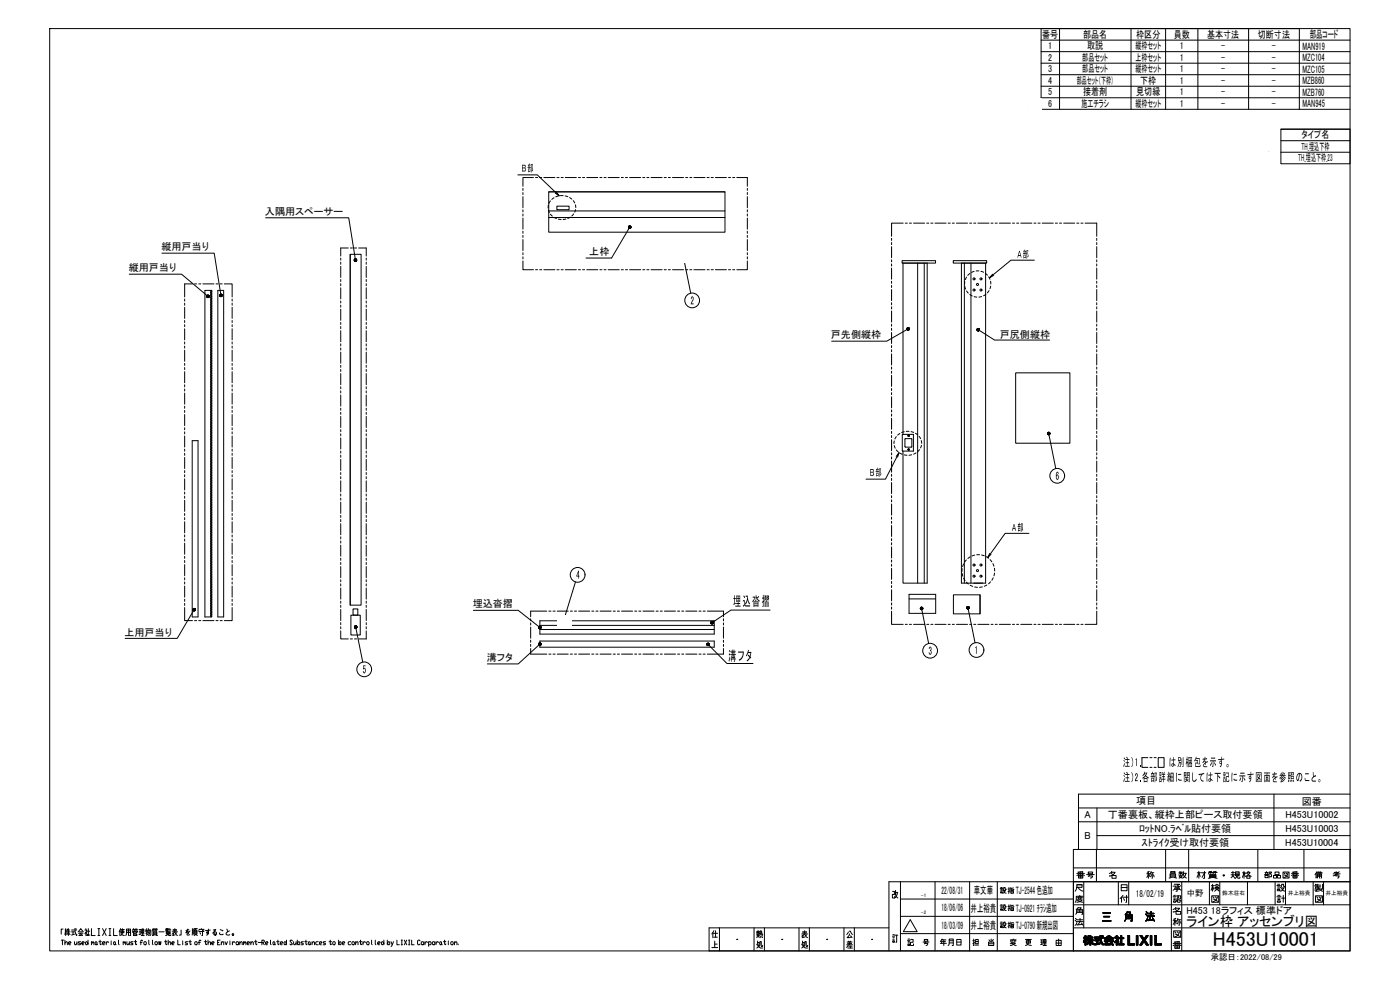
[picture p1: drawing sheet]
<svg xmlns="http://www.w3.org/2000/svg" width="841mm" height="594mm" viewBox="0 0 841 594" stroke-linecap="round" stroke-linejoin="round" font-family="sans-serif">
<!-- layer: TOS_WA -->
<g fill="none" stroke="#000" stroke-width=".6">
<path d="M30 17h781v554h-781zM625 17h156v49h-156zM636 17v49M679 17v49M700 17v49M720 17v49M750 17v49M625 24h186M625 31h186M625 38h186M625 45h186M625 52h186"/>
<path d="M625 59h186M769 78h42v20h-42zM769 78h42M781 66h30M769 85h42M769 91h42M765 477v33M811 477h-163v33M648 494h163M648 485h163M659 485v25M659 510v20"/>
<path d="M659 502h152M700 510v20M714 510v20M756 510v20M783 510v20M811 510h-166v61v-41h166h-277v41M811 510h.1M811 510v61h-385v-14h108M536 535h1v2h-1v2h1v-1M538 536v2l1 1M538 536h1M538 535l-1 2"/>
<path d="M539 536v2l-2 1M541 530v41M547 532l4 7h-8zM562 530v41M582 530v41M599 530v41M601 534h1M601 536h1h-1zM601 533h1M601 535h1M603 535h1l-2 2M603 535l1 2"/>
<path d="M604 534v-1h-1l-1 2M606 534h1M606 533v4M607 535l-1 1M607 535h2v2h-2zM607 533v1h2M607 536h2M609 533l-2 1M645 521h166M647 526l2-1 2 1M647 525h4M647 533h3v-2h-3v2l-1 2"/>
<path d="M647 539h3M647 531h3M648 526h2v1h-2zM648 524h1M648 527h2M648 539h1v1h-1zM648 533v1l3 1M649 538h.1M649 524v3M650 524h-2M650 524h.1M651 538h-4v3l-1 1"/>
<path d="M651 530v27M653 525h4M654 524h2v1h-2zM654 526h2v1h-1M655 525l-1 1M666 526h1M668 524h2l-2 2h-1M668 525h.1M668 523l-2 2M668 526h2v2h-2zM672 530v14M674 531h3v4h-3z"/>
<path d="M674 533h3M674 539l-1 1M674 539h4M675 538l-1 1v3M675 540l1 1M677 538v4h-1M678 530v14M689 525h2M690 524v4M690 523l-1 1M691 526l-1-1-1 2M691 524h2"/>
<path d="M692 523l-1 2M692 525l-1 2M692 524v4M693 525v2M703 525h3v2h-3zM703 526h3M703 524h3h-3zM704 527h-2M704 530v41M705 532h1l-1 3M705 539h1M705 538h1"/>
<path d="M705 531h4l-2 1v3h-1M706 527h1M706 534h3M706 534h2M706 533h2M707 538h2v2h-1M707 539h1M708 538v1l-1 1M708 532v2l2 1M708 525l1-1 1 1M708 526h2M708 524h2"/>
<path d="M708 524h1M709 532l-1 1M709 526l-1 1h2M709 524v1M710 530v41M710 526l-1 1h-1M710 524h.1M711 525v1l2 1M711 525h2M711 524l-1 2M712 525v1l-2 1M719 524h2"/>
<path d="M720 523v5M721 526l-1-2-1 3M722 524h2M724 523v5h-1M724 524l-2 3M726 524h3M727 530v14M727 525h3v2h-3zM727 526h3M727 527h3M727 527l-1 1M727 524v1"/>
<path d="M728 532h1M728 538h4v4h-4zM728 523l-2 1v1M728 531v4M729 539h.1M729 524h2M729 534l-1-2v3M730 532l1-1 1 1M730 527l1 1M730 533h2v1h-2zM730 539h1M730 524v1"/>
<path d="M730 532h2M731 523l-2 1v1M731 532v2l-1 1M731 534l1 1M731 539a4 4 0 0 1-2 3M733 530v14M740 525h2M740 524h2M741 526l1 1M741 523v3l-1 1M742 524h2v2h-2zM742 525h2"/>
<path d="M742 524h2M743 526v1l-1 1M744 526v2h1v-1M746 524h2M747 523v5M748 526l-1-2-1 3M749 526h2v2h-2zM749 530v14M749 525l3 1M749 524h2l-3 2M750 523l-2 2M760 525h2"/>
<path d="M760 526h2v1h-2zM760 524h2M760 524l1 1M761 524h.1M761 524v1M763 526h1v-1h-1l1-1h-2v3M765 526h2v1h-2zM766 524h2v1h-2zM766 530v14M767 532h2M767 539h2M767 534h2v1h-2z"/>
<path d="M767 526h2v1h-2zM767 533h2M767 531h2M768 539h1M768 538h1M770 533h1l-2 2M770 539h2M770 534l1 1h1M771 524h3v3h-3zM771 538v4M771 524l1 1M772 526l2 1"/>
<path d="M772 532l-1 1v-2h-1l-1 2M772 530v14M773 524v1M774 524l-1 2-2 1M776 526l2-1 2 1M776 525h4M777 526h2v1h-2zM777 527h2M777 524h.1M778 524v3M779 524h-3M779 524h.1"/>
<path d="M789 530v14M790 532h3M790 534h5M790 538h4v4h-4zM790 534v-1h2v1M790 532h.1M790 531v1h2M791 525h-1M791 539h1M791 535h.1M791 524v1v2M791 524h3"/>
<path d="M791 531v3M791 527v-2h3v2M791 526h3M792 534l-2 1M792 524v1M792 539h1M792 534h.1M793 534l2 1M793 535h-3M793 525v2M793 532v1M793 524v1"/>
<path d="M794 539a4 4 0 0 1-3 3M794 534l-1 1M794 525h-3v2M794 531v3M795 530v14M801 525h4M801 524h3M802 525v1h2v1M803 524v1M804 525l-2 1M804 524l-3 2M38 558h-1v3"/>
<path d="M39 559h1M39 558v4M40 560h2M40 559h2M41 558l-1 1M41 558v4M43 560h2M43 559h3M44 560v1M45 558l1 4v-1M45 558h1M47 560l2-2 1 2"/>
<path d="M48 560h1M51 559h1l-1 2M52 558v1M52 559h2M53 558v4h-1h2M55 558v4h2M59 558h1M59 558v4M62 558l2 4M64 558l-2 4M65 558h2M66 558v4"/>
<path d="M68 558v4h2M72 559v1M72 558v4M72 558h3M73 559h1v1h-1zM74 558v2l-2 2M76 559h2M77 558v4M80 558h1M80 560h2v1h-2zM80 558v1M80 558l1 1"/>
<path d="M81 559h.1M82 558h1M82 558l-1 1M82 558v1M84 560h1M84 558h1M84 558v3M85 558h1v2h-1zM85 559h1M86 558v4M88 558v1h1M88 559v1"/>
<path d="M88 558v4M89 559h2v2l-1 1M89 558v2M89 559v2M90 559l-1 3M92 558h1M92 560h2v2h-2zM92 558v1M93 558h-1v1M93 558h2M94 558v1M94 558h-1v1"/>
<path d="M95 560h4M100 558h1v1h-1M100 560h2v1h-2zM100 558h.1M100 559h.1M101 558h-1v1h1M101 558v1M101 559h2M102 558h1M103 560h4M104 558h2M104 559h2"/>
<path d="M105 560l2 2M105 558v2l-1 1M109 559v3h-1M113 558l-1 2 1-1v2M113 558l-1 1M114 559l-2 2 1 1 1-1M116 558l-1 4M116 558v3M117 558v4M117 558h2M117 559h1v2h-1zM117 559h1"/>
<path d="M118 558l-1 1M119 559l1-1h3l-1 1M119 560h4M121 558h.1M122 559v3h-1M125 558v2h-1h1v1l-1 1M126 559h-3M128 559l2-1-2 3 2-1v2l-1-1v1M132 558l2 1M136 558l1 2M138 559l-2 1v1v1l2-1M429 559l-1 1v3"/>
<path d="M430 559v4M432 557v14M453 557v14M455 559h1M455 560v1M455 559v1h1M456 560v1v-1M456 560h2v2v-1M457 559l-1 3M459 557v14M480 557v14M482 560h3"/>
<path d="M483 559v2l-1 1M486 557v14M507 557v14M510 560l-1 1M510 559h1l1 2M513 557v14M541 550h104M541 540h104M547 542l4 7h-8zM547 552l4 8h-8zM601 544h1M601 555h1"/>
<path d="M601 546h1v1h-1zM601 556h1v1h-1zM601 545h1M601 556h1M601 554h1M603 545h1l-2 2M603 556h1l-2 1M603 546l1 1M603 556l1 1M604 544v1v-1h-1l-1 1M604 555v-1h-1l-1 2M606 544h1"/>
<path d="M606 555h1M606 544v3M606 554v3M607 545l-1 1M607 556h-1M607 545h2v2h-2zM607 556h2v1h-2zM607 544v1h2M607 554v1h2M607 546h2M607 556h2M609 544h-2"/>
<path d="M609 554l-2 1M645 557h166M645 544h166M646 553l1 1h4M646 552l1 1M646 549l1-1v-2h3v3M647 547h3M647 548h3M647 554l-1 2M647 541h3l-3 1M647 553h3M647 541l4 1"/>
<path d="M648 545h1v1v2M648 545l-1 1M649 552v2l-2 2M650 554l1 2M650 555l-3 1M662 553h5M663 548h4M663 549h4M663 551h4M663 550h4M676 553v-1v-2h4v3h-1M676 549h4v4h-1h1v-3h-4v2v1v-1z"/>
<path d="M676 549h4v4h-1h1v-4h-4v3v1v-1zM676 551h4M676 552h4M676 550h4M677 548h2l-1 1 1-1h-2h2l-1 2 1-2h-2M677 548l-1 2M677 548h2l-1 1v3M677 547l-1 2M677 548l-1 1zM688 549l1 1M689 548v1M689 547v2"/>
<path d="M689 550l-1-1 1 1M689 551l-1 2M689 550h4M690 549h3M691 547v3l-1 3 1-3v-2v2l-1 3 1-3v-2v2l-1 3M692 551l1 2M693 552l-4 1M705 553h2M705 541h1v1h-1zM705 559h4v4h-4zM705 540h1M706 560v1"/>
<path d="M706 552v4M706 546h3l-2 1-2 1M706 546l1 1M706 552h-1M706 545l-1 1M706 548h3v1h-3zM707 555l-1-2-1 2M707 541l-1 1M707 560l1 1M707 540v2h2v-1M707 553h2M708 552l-1 2"/>
<path d="M708 554l-1 1M708 540v1M708 553v3M709 560a4 4 0 0 1-3 3M709 541h1M709 554l1 1M729 540l2 1M767 541h2v1h-2zM768 540h1M791 540l3 1M37 565h1M38 565v3"/>
<path d="M39 567l1-1v2M39 565v3M40 561l-1-2v2M40 561l1-1 1 1M41 567h1v-1h-1v1l1 1M45 566v2l1-1M45 561l-2 1M46 566v2M47 561h3M48 566h-1l1 1-1 1M49 561l-2 1h2M49 561l1 1"/>
<path d="M49 567h1v-1h-1v1l1 1M52 566l1 1-1 1-1-1zM52 561v-1v2M53 565v3M55 566l1 1M55 566v2M56 566v2M58 566v2l-1-1zM58 567l1 1M59 562h1M59 566h2M60 565v2v1l1-1"/>
<path d="M62 567h1v-1h-1v1l1 1M64 566v2M65 566l-1 1M65 562h2M67 565v1M67 566v2M69 566v2l-1-1zM69 567l1 1M71 565l1 3M73 561l2 1M74 566l1 1M74 566v2"/>
<path d="M75 566v2M76 562v-4h2v4M76 560h2M76 566l1 2 1-1M78 566v2M80 560v-1h3l-1 1M80 566h-2l2 1-2 1M80 561h2v1h-2zM80 561h.1M81 566h1M81 565v2l1 1v-1M84 566h1"/>
<path d="M85 561h-1M85 562h2M85 561h2M86 565h-1v3M87 566h1v2l-2-1zM89 560l-1 1M89 565l1 3M92 565v3M92 561h2M92 560h2M92 562h.1M93 566h2l-1 2-1-1z"/>
<path d="M94 562h1M95 566l1 2v-2v2l1-2M99 566h1M100 565v2v1v-1M100 561h2M100 560h2M101 561l-2 1M101 567l1-1 1 2M101 565v3M101 561v1h2M103 567h1v-1h-1v1l1 1M103 561h1v1"/>
<path d="M105 562h-1M106 560l-1 1M107 565v3h1M110 565v1M110 566v2M113 566h-2l2 1-2 1M113 566h2M114 565v2l1 1v-1M117 560h1M117 566h1v2l-1-1zM117 561v1M118 561l1 1"/>
<path d="M119 566h1M120 560l1 1M121 565h-1v3M123 566h1M123 565v2l1 1v-1M125 567l1-1v2M125 565v3M127 567h1v-1h-1v1l1 1M131 566h.1M132 560v1h1h1M132 565h-1v3h1M133 567l1-1v2"/>
<path d="M133 566v2M135 566l1 2 1-2M138 565v1M138 566v2M140 566v2M141 566h-1v1M142 566h1v2l-1-1zM144 567l1-1 1 2M144 566v2M146 566h1v1M146 566v2M147 566h1v2"/>
<path d="M148 567h2v-1h-2l1 2h1M151 567l1-1v2M151 566v2M153 566h1M154 565v2v1v-1M155 566h2M157 566h2l-1-1h-1v3M158 566l1 2M160 567h1v-1h-1v2h1M162 565l1 3M164 566h1v2l-1-1zM165 567v1"/>
<path d="M166 566h2M167 565v2v1l1-1M168 567h2v-1h-2v1l2 1M171 566l1 1-1 1v-1zM172 565v3M176 565h-1h-1l2 2-1 1-1-1M176 566l1 2 1-1M178 566v2M179 565v3M179 566h1v2l-1-1zM182 566h-1l1 1-1 1M183 566h2"/>
<path d="M184 565v2v1l1-1M186 566v2l-1-1zM186 567l1 1M187 567l2-1v2M187 566v2M191 566h-1v2h1M192 567h1v-1h-1v1l1 1M196 566h-2l2 1-2 1M198 566h1M198 565v2l1 1v-1M200 566h1v2l-1-1zM203 565v3"/>
<path d="M204 566h1v2l-2-1zM206 567h1v-1h-1v1l1 1M211 566h-2l1 2h1M212 566h1v2l-2-1zM214 567l1-1v2M214 566v2M216 566h1M217 565v2v1v-1M218 566v2M220 566h-1l-1 1M221 566h1l-1 2-1-1zM223 565l1 3"/>
<path d="M225 565l1 3M227 567h1v-1h-1v1l1 1M229 566l2 1-1 1-1-1zM231 565v3M233 565v3M233 566h1v2l-1-1zM235 566l1 2M236 566l-1 2M238 565v3h2M241 565h1M241 568h1M241 565v3"/>
<path d="M243 565l1 3M244 565l-1 3M245 565h1M245 568h1M246 565v3M247 565v3h2M252 565h-1v2v1l1-1M253 566h2l-1 2-1-1zM255 566v2M257 566h-1l-1 1M257 566h1h1v2h-2M257 566v2"/>
<path d="M260 566h1v2l-1-1zM262 566v2M263 566l-1 1M265 566v2l-1-1zM265 567l1 1M266 566h2M267 565v2v1l1-1M269 565v1M269 566v2M271 566h1v2l-1-1zM273 567l1-1v2M273 566v2"/>
<path d="M275 567v1M428 569h3M428 560v1M429 561h2M429 563h2M429 567h2M429 565v4M443 564h.1M455 561h1M455 567l1 2h2M455 566h1l-1 3M455 565v3"/>
<path d="M455 562v1M455 561v1M456 562v1M456 562h-1M457 560v1M457 562v1M458 562v1M458 568h-1v-2l-1 3M470 564h.1M482 562v1M482 561h3M482 567l1 2h2"/>
<path d="M482 566h1l-1 3M482 565v3M483 561l2 2M484 563h-2M485 562h-1M485 568h-1v-2l-1 3M497 564h.1M509 568h3M509 566h3M509 567h3M509 569h3M510 568l-1 1"/>
<path d="M510 565v1M510 568h2M510 561l-1 2h2M510 566v2M511 568v1M511 562l1 1M511 565v1M524 564h.1M536 562h1M536 565h1v1h-1zM536 564h1M536 563h1"/>
<path d="M536 561h1M537 562h2M539 562v4h-1M541 561h104M545 565h2M545 567h1v1h-1zM545 566h1M545 564h1M547 564h2v2h-2v2h2v-1M554 566h4M555 564h2v1h-2zM555 567h2l-1 1"/>
<path d="M556 566v1M565 567h4M566 565l-1 1M566 564v1h2M567 565v3M568 566h-2v1M570 568v-1v-3h3v4h-1M570 566h3M570 565h3M575 564h2v4h-2zM575 566h2M584 565h1"/>
<path d="M585 564v4M585 566l-1 1M586 568h2M586 564h2v3h-2zM586 566h2M594 566h3v2h-3zM594 567h3M594 565h1M595 564v2M597 564l-1 1M607 565h3M607 565h.1"/>
<path d="M608 567l2 1M608 566h2l-3 2M608 565l-1 1M608 566l-1 1M609 564v1M609 565v1M610 565h.1M616 564h4M617 565h2v1h-2zM617 566h2M617 567l3 1M618 564v2l-2 2"/>
<path d="M625 565h1M625 566h1M626 565v2M626 567h-1M627 568h2M627 567h2M627 564h1v2h-1zM627 565h1M628 564v4M634 565h3v3h-3zM634 566h3M636 564v4"/>
<path d="M651 563v1M651 565v1M651 564v2M652 563v2M652 562v1h1v1h-1l1 1v1l-1-1v3v-3l-1 1 1-2h-1v-1h1zM652 562v6M653 563v1M653 564v1M653 563v2M653 566v1M654 562v1l1-1v1h2v1h-2h2v1h-1l1 3-2-2v2v-2l-2 2 1-3h-1v-1h2h-2zM654 562v2"/>
<path d="M654 564v1M654 566v1M654 564v3M654 562v1M654 563v1M654 564v2M655 563v1M655 564v2M655 562v6M656 563v1M656 564v2M656 564v3"/>
<path d="M656 564v1M656 566v1M657 563v1M657 564v1M657 566v1M657 567v1M657 563h4v-1v1h2v1h-2l2 4-2-2v-2h-4zM658 563v1M658 567v1M658 564h3v1h-2v2l2-1v1l-4 1v-1h2v-2h-1zM658 564v1M659 563v1"/>
<path d="M659 564v1M659 567v1M659 564v3M660 563v1M660 564v1M660 567h.1M660 566v1M661 563v1M661 564v1M661 566v1M661 562v3M661 562v4"/>
<path d="M661 562v5M662 563v1M662 565v2M662 562h1v1h-1zM662 562v1M662 566v1M662 566v2M663 562v1M663 563v1M663 567v1M663 563l4-1 2 1v1h-5h-1zM663 565h6v1h-4v1h2v-1h1l1 2-1-1-4 1 1-2h-2z"/>
<path d="M663 565v1M664 565v1M664 563v1M664 567v1M664 566v2M665 565v3M665 564a1.7 1.7 0 0 1 1-1 1.7 1.7 0 0 1 2 1zM665 563v1M665 565v2M665 567v1M665 564h.1M665 565v1"/>
<path d="M665 562v1M666 562v1M666 564h.1M666 565v1M666 567v1M667 562v1M667 564h.1M667 565v1M667 567v1M667 563h.1M667 566h.1M667 567h.1"/>
<path d="M667 563v1M667 566v1M668 563v1M668 565v1M668 566v1M668 566v2M668 567v1M669 563v1M669 565v1M669 567v1M670 566h.1M670 563v1"/>
<path d="M670 565v1M671 562l1 1-1 2 1 1h-1v2v-2h-1l1-2h-1zM671 562v2M671 565v3M671 564v4M671 562v6M671 563v3M672 565v1M672 563v2M672 563v1M672 567v1M673 563v1"/>
<path d="M673 567v1M673 562h1v1h1v1h-1v3h1v1h-3v-1h1v-3h-1v-1h1zM673 562v6M674 562v6M674 563v1M674 567v1M675 563v1M675 567v1M678 562h1v5h2v1h-3zM678 562v6M679 562v6M679 567v1"/>
<path d="M680 567v1M681 567v1M683 562h1v6h-1zM683 562v6M684 562v6M685 562h1l1 2 2-2h1l-2 3 2 3h-1l-2-2-1 2h-1l2-3zM685 562h.1M685 567v1M685 562v1M685 566v2M686 562v1M686 566v2"/>
<path d="M686 562v2M686 566v1M686 565v2M686 563v1M687 563v4M687 563v3M687 564v2M688 563v3M688 563v4M688 565v2M688 563v1M688 562v2"/>
<path d="M689 566v2M689 562v2M689 562v1M689 567v1M690 562h.1M690 567v1M691 562h1v6h-1zM691 562v6M692 562v6M694 562h1v5h3v1h-4zM694 562v6M695 562v6"/>
<path d="M695 567v1M696 567v1M697 567v1M698 567v1M705 568l2-1 3 1M705 567h5M706 568h3v2h-3zM706 566v1M706 569h3M706 561l3 1M707 566v4M709 566h-4"/>
<path d="M709 566l-1 1"/>
<circle cx="735" cy="526" r=".4"/>
<circle cx="140" cy="561" r=".5"/>
</g>
<!-- layer: TOS_S1 -->
<g fill="none" stroke="#000" stroke-width=".6">
<path d="M330 115h106v24h-106zM330 115h106M330 127h106M330 131h106M335 124h7v2h-7zM210 153h7v211h-7zM210 153v211M542 157h20v1h-20zM551 158v192M555 158v192M573 157h20v1h-20zM578 158h14v192h-14z"/>
<path d="M579 158v192M583 158v192M123 174h4v197h-4zM127 174v197M131 174h3v197h-3zM610 224h33v42h-33zM115 265h4v106h-4zM542 261h7v10h-7M542 261v10M542 261v-103h15v192h-15v-79M544 264h4v5l-4-1zM545 270h.1"/>
<path d="M545 270h1M546 262h.1M546 270h.1M546 357h16v11h-16zM546 360h16M573 357h16v12h-16zM589 357v12M324 373h105v8h-105zM324 378h105M324 376h105M324 385h105v4h-105z"/>
<circle cx="585" cy="168" r=".6"/>
<circle cx="585" cy="174" r=".6"/>
<circle cx="587" cy="171" r=".6"/>
<circle cx="589" cy="174" r=".6"/>
<circle cx="589" cy="168" r=".6"/>
<circle cx="546" cy="270" r=".5"/>
<circle cx="546" cy="262" r=".5"/>
<circle cx="585" cy="339" r=".6"/>
<circle cx="589" cy="339" r=".6"/>
<circle cx="585" cy="346" r=".6"/>
<circle cx="587" cy="343" r=".6"/>
<circle cx="589" cy="346" r=".6"/>
</g>
<!-- layer: TOS_K5 -->
<g fill="none" stroke="#000" stroke-width=".6">
<path d="M127 177v1v1M127 179h.1M127 174v2M127 177h.1M127 180h.1M127 180v1v1M127 183v1v1M127 186v1v1M127 194v2M127 197v1M127 200v1M127 198v1"/>
<path d="M127 191h.1M127 188h.1M127 185h.1M127 182h.1M127 183h.1M127 186h.1M127 189v1v1M127 192v1M127 193v1M127 196v1M127 199v1M127 203v1"/>
<path d="M127 206v1M127 213v2M127 216v1M127 219v1M127 218h.1M127 210v1M127 207v1M127 204v1M127 201v1M127 202v1M127 205v1M127 208v1v1"/>
<path d="M127 211v1M127 212v1M127 215v1M127 218v1M127 222v1M127 225v1M127 228v1M127 236v1M127 239v1M127 237v1M127 233h.1M127 230h.1"/>
<path d="M127 227h.1M127 224h.1M127 221h.1M127 221v1M127 224v1M127 227v1M127 230v1v1M127 232h.1M127 233v1v1M127 235h.1M127 238h.1M127 242v1"/>
<path d="M127 245v1M127 248v1M127 255v2M127 258v1M127 259v1M127 252v1M127 249v1M127 246v1M127 243v1M127 240v1M127 241h.1M127 244h.1"/>
<path d="M127 247h.1M127 250v1M127 251v1M127 253v1M127 254v1M127 257v1M127 261v1M127 264v1M127 267v1M127 274v2M127 277v1v1M127 279h.1"/>
<path d="M127 271v1M127 268v1M127 265v1M127 262v1M127 260v1M127 263v1M127 266v1M127 269v1v1M127 272v1M127 274h.1M127 277h.1M127 280h.1"/>
<path d="M127 280v1v1M127 283v1v1M127 286v1v1M127 297v1M127 300v1M127 298v1M127 294h.1M127 291h.1M127 288h.1M127 285h.1M127 282h.1M127 283h.1"/>
<path d="M127 286h.1M127 289v1v1M127 292v1M127 293v1M127 295v1M127 296v1M127 299v1M127 303v1M127 306v1M127 313v2M127 316v1M127 319v1"/>
<path d="M127 318h.1M127 310v1M127 307v1M127 304v1M127 301v1M127 302v1M127 305v1M127 308v1v1M127 311v1M127 312v1M127 315v1M127 318v1"/>
<path d="M127 322v1M127 325v1M127 328v1M127 336v2M127 339v1M127 333h.1M127 330h.1M127 327h.1M127 324h.1M127 321h.1M127 321v1M127 324v1"/>
<path d="M127 327v1M127 330v1v1M127 332h.1M127 333v1v1M127 335h.1M127 338h.1M127 342v1M127 345v1M127 348v1M127 355v2M127 358v1M127 359v1"/>
<path d="M127 352v1M127 349v1M127 346v1M127 343v1M127 340v1M127 341h.1M127 344h.1M127 347h.1M127 350v1v1M127 353v1M127 354v1M127 357v1"/>
<path d="M127 361v1M127 364v1M127 367v1M127 368v1M127 365v1M127 362v1M127 360v1M127 363v1M127 366v1M127 369v1v1"/>
</g>
<!-- layer: TOS_M1 -->
<g fill="#000" stroke="#000" stroke-width=".6">
<path d="M379 136h-1zM213 156h1zM588 197v1zM324 376v1zM428 374v1zM553 365h1zM554 365v1zM324 387v1zM425 386v1z"/>
<path d="M378 137v-1zM378 137v-1z"/>
<path d="M378 137v-1zM378 137v-1zM378 136v1z"/>
<path d="M378 136v1zM378 136v1zM378 136v1z"/>
<path d="M378 136v1zM378 136l1 1zM378 136l1 1z"/>
<path d="M378 136l1 1zM378 136l1 1zM378 136l1 1z"/>
<path d="M378 136l1 1zM378 136l1 1zM378 136l1 1z"/>
<path d="M378 136h1zM379 136h-1zM379 136h-1z"/>
<path d="M378 136h1zM378 136h1zM378 136h1z"/>
<path d="M213 156h1zM213 156h1zM213 157l1-1z"/>
<path d="M213 156h1zM213 156h1zM213 156h1z"/>
<path d="M213 157l1-1zM214 156l-1 1zM214 156l-1 1z"/>
<path d="M213 156h1zM213 156h1zM213 156h1z"/>
<path d="M214 156l-1 1zM214 156l-1 1zM214 156v1z"/>
<path d="M213 156h1zM213 156h1zM213 156h1z"/>
<path d="M214 156v1zM214 156v1zM214 156v1z"/>
<path d="M214 156v1zM214 156v1zM214 156v1z"/>
<path d="M124 178h1zM124 178h1zM124 178h1z"/>
<path d="M124 178h1zM124 178h1zM124 178h1z"/>
<path d="M124 178h1zM124 178h1zM124 178h1z"/>
<path d="M125 178l-1 1zM125 178v1zM125 178v1z"/>
<path d="M125 177v1zM124 178h1zM124 178h1z"/>
<path d="M125 178v1zM125 178v1zM125 178v1z"/>
<path d="M125 177v1zM125 177v1zM125 177v1z"/>
<path d="M125 178v1zM125 178v1z"/>
<path d="M125 177v1zM125 177v1zM125 177v1z"/>
<path d="M125 178h1zM125 178h1z"/>
<path d="M125 178h1zM125 178h1z"/>
<path d="M125 178h1zM125 178h1zM125 178h1z"/>
<path d="M132 178l1-1zM132 178l1-1zM132 178l1-1z"/>
<path d="M132 177h1zM132 177h1zM132 177h1z"/>
<path d="M132 178l1-1zM133 177l-1 1zM133 177l-1 1z"/>
<path d="M132 177h1zM132 177h1zM132 177h1z"/>
<path d="M133 177l-1 1zM133 177v1zM133 177v1z"/>
<path d="M132 177h1zM132 177h1zM132 177h1z"/>
<path d="M133 177v1zM133 177v1zM133 177v1z"/>
<path d="M133 177v1zM133 177v1zM133 177v1z"/>
<path d="M133 177v1zM133 177v1z"/>
<path d="M545 198h1zM545 198h1zM545 198h1z"/>
<path d="M545 197l1 1zM545 197l1 1zM545 197l1 1z"/>
<path d="M545 198h1zM545 198h1zM546 198h-1z"/>
<path d="M546 198h-1zM546 198h-1zM546 198h-1z"/>
<path d="M545 197l1 1zM545 197l1 1zM545 197l1 1z"/>
<path d="M545 197l1 1zM545 197l1 1zM545 197l1 1z"/>
<path d="M546 197v1zM546 197v1zM546 197v1z"/>
<path d="M546 198v-1zM546 197v1zM546 197v1z"/>
<path d="M546 198v-1zM546 198v-1zM546 198v-1z"/>
<path d="M587 198h1zM587 198h1zM587 198h1z"/>
<path d="M587 198h1zM587 198h1zM588 198l-1 1z"/>
<path d="M587 198h1zM587 198h1zM587 198h1z"/>
<path d="M588 198l-1 1zM588 198l-1 1zM588 198v1z"/>
<path d="M587 197l1 1zM587 198h1zM587 198h1z"/>
<path d="M588 198v1zM588 198v1zM588 198v1z"/>
<path d="M588 197v1zM587 197l1 1zM587 197l1 1z"/>
<path d="M588 198v1zM588 198v1zM588 198v1z"/>
<path d="M588 197v1zM588 197v1zM588 197v1z"/>
<path d="M629 260h1zM629 260h1z"/>
<path d="M629 261l1-1zM629 261l1-1zM629 261l1-1z"/>
<path d="M629 260h1zM629 260h1zM629 260h1z"/>
<path d="M629 261l1-1zM630 260v1zM630 260v1z"/>
<path d="M630 260v1zM630 260v1zM630 260v1z"/>
<path d="M630 260v1zM630 260v1zM630 260v1z"/>
<path d="M630 260l1 1zM630 260l1 1zM630 260l1 1z"/>
<path d="M630 260l1 1zM630 260h1zM630 260h1z"/>
<path d="M630 260h1zM630 260h1zM630 260h1z"/>
<path d="M116 366h1zM116 366h1zM116 366h1z"/>
<path d="M116 367l1-1zM116 367l1-1zM117 366l-1 1z"/>
<path d="M116 366h1zM116 366h1zM116 366h1z"/>
<path d="M117 366l-1 1zM117 366l-1 1zM117 366v1z"/>
<path d="M116 366h1zM116 366h1zM116 366h1z"/>
<path d="M117 366v1zM117 366v1zM117 366v1z"/>
<path d="M116 366h1zM116 366h1zM116 366h1z"/>
<path d="M117 366v1zM117 366v1zM117 366v1z"/>
<path d="M213 377h1zM213 377h1zM213 377h1z"/>
<path d="M213 376l1 1zM213 377h1zM213 377h1z"/>
<path d="M213 377h1zM214 377h-1zM214 377h-1z"/>
<path d="M213 376l1 1zM213 376l1 1zM213 376l1 1z"/>
<path d="M213 376l1 1zM213 376l1 1zM213 376l1 1z"/>
<path d="M214 376v1zM214 376v1zM214 376v1z"/>
<path d="M214 376v1zM214 376v1zM214 376v1z"/>
<path d="M214 377v-1zM214 377v-1zM214 377v-1z"/>
<path d="M324 377v1zM324 377v1zM324 377v1z"/>
<path d="M324 376v1zM324 376v1zM324 376v1z"/>
<path d="M324 377v1zM324 377v1zM324 377v1z"/>
<path d="M324 376v1zM324 376v1zM324 376v1z"/>
<path d="M324 377l1 1zM324 377h1zM324 377h1z"/>
<path d="M325 376l-1 1zM325 376l-1 1zM324 376v1z"/>
<path d="M324 377h1zM324 377h1zM324 377h1z"/>
<path d="M324 377h1zM324 377h1zM325 376l-1 1z"/>
<path d="M324 377h1zM324 377h1zM324 377h1z"/>
<path d="M427 374h1zM427 374h1zM427 374h1z"/>
<path d="M427 374h1zM427 374h1zM427 374h1z"/>
<path d="M427 374h1zM427 375l1-1zM428 374l-1 1z"/>
<path d="M427 374h1zM427 374h1zM427 374h1z"/>
<path d="M428 374l-1 1zM428 374v1zM428 374v1z"/>
<path d="M428 373v1zM427 373l1 1zM427 373l1 1z"/>
<path d="M428 374v1zM428 374v1zM428 374v1z"/>
<path d="M428 373v1zM428 373v1zM428 373v1z"/>
<path d="M428 373v1zM428 373v1z"/>
<path d="M553 366l1-1zM553 366l1-1zM553 366l1-1z"/>
<path d="M553 365h1zM553 365h1zM553 365h1z"/>
<path d="M553 366l1-1zM554 365l-1 1zM554 365l-1 1z"/>
<path d="M553 365h1zM553 365h1zM553 365h1z"/>
<path d="M554 365l-1 1zM554 365v1zM554 365v1z"/>
<path d="M553 365h1zM553 365h1zM553 365h1z"/>
<path d="M554 365v1zM554 365v1zM554 365v1z"/>
<path d="M554 365v1zM554 365v1zM554 365v1z"/>
<path d="M581 366v-1zM581 365v1zM581 365v1z"/>
<path d="M581 365v1zM581 365v1zM581 365l1 1z"/>
<path d="M581 364v1zM581 364v1z"/>
<path d="M581 365l1 1zM581 365l1 1zM581 365l1 1z"/>
<path d="M582 364l-1 1zM581 364v1zM581 364v1z"/>
<path d="M581 365h1zM581 365h1zM581 365h1z"/>
<path d="M582 365h-1zM582 364l-1 1zM582 364l-1 1z"/>
<path d="M581 365h1zM581 365h1zM581 365h1z"/>
<path d="M581 365h1zM581 365h1zM581 365h1z"/>
<path d="M324 386v1zM324 386v1z"/>
<path d="M324 387v1zM324 387v1zM324 387v1z"/>
<path d="M324 386v1zM324 386v1zM324 386v1z"/>
<path d="M324 387v1zM324 387l1 1zM324 387l1 1z"/>
<path d="M324 386v1zM324 386v1zM324 386v1z"/>
<path d="M324 387h1zM324 387h1zM324 387h1z"/>
<path d="M325 386l-1 1zM325 386l-1 1zM325 386l-1 1z"/>
<path d="M324 387h1zM324 387h1zM324 387h1z"/>
<path d="M324 387h1zM324 387h1zM324 387h1z"/>
<path d="M425 387v1zM425 387v1zM425 388v-1z"/>
<path d="M425 386v1zM425 386v1zM425 386v1z"/>
<path d="M425 387l1 1zM425 387v1zM425 387v1z"/>
<path d="M426 386l-1 1zM426 386l-1 1zM426 387h-1z"/>
<path d="M425 387l1 1zM425 387l1 1zM425 387l1 1z"/>
<path d="M425 387h1zM425 387h1zM425 387h1z"/>
<path d="M425 387h1zM425 387h1zM425 387h1z"/>
<path d="M425 387h1zM425 387h1zM425 387h1z"/>
</g>
<!-- layer: 0 -->
<g fill="none" stroke="#000" stroke-width=".6">
<path d="M311 105h12l13 13M334 115l2 3-2-2M160 131h49l5 25M378 136l-11 19M97 152h32l4 25M411 155l4 21M621 156h-14l-13 11M78 165h31l16 13M596 165l-2 2 3-2M546 198l-13 7h-33M588 198l9 6h34M538 274l2-2-1 3"/>
<path d="M540 272l-8 16h-12M630 260l4 21M595 332l-2 3 2-2M618 320h-14l-11 15M346 350l-7 21M117 366l-11 17h-31M214 377l4 21M284 367h27l13 10M463 366h-24l-11 8M554 365l4 22M581 365l5 21M324 387l-13 12h-18"/>
<path d="M425 387l12 12h15"/>
</g>
<!-- layer: TOS_K4 -->
<g fill="none" stroke="#000" stroke-width=".6">
<path d="M314 113v1M314 116v1M314 118v7M320 107h-6v5M322 107h1M324 107h1M327 107h6M335 107h1M337 107h1M340 107h6M347 107h2M350 107h1"/>
<path d="M352 107h7M360 107h2M363 107h1M365 107h7M373 107h1M376 107h1M378 107h7M386 107h1M389 107h1M391 107h7M399 107h1M401 107h2"/>
<path d="M404 107h7M412 107h1M414 107h2M417 107h7M425 107h1M427 107h1M430 107h6M438 107h1M440 107h1M443 107h6v5M449 113v1M449 116v1"/>
<path d="M449 118v7M314 126v1M314 129v1M314 131v7M314 139v1M449 126v1M449 129v1M449 131v7M449 139v1M543 134h-7v8M544 134h1M546 134h2"/>
<path d="M549 134h6M557 134h1M559 134h1M562 134h6M570 134h1M572 134h1M575 134h6M582 134h2M585 134h1M587 134h7M595 134h2M598 134h1"/>
<path d="M600 134h7M608 134h1M611 134h1M613 134h7M621 134h1M624 134h1M626 134h7M634 134h1M636 134h2M639 134h7M647 134h1M649 134h2"/>
<path d="M652 134h7v8M205 155v1M205 158v1M209 149h-4v5M210 149h2M213 149h1M215 149h5v5M220 155v1M220 158v1M314 157v5h6M314 141v2M314 144v7"/>
<path d="M314 152v1M314 154v2M449 157v5h-6M449 141v2M449 144v7M449 152v1M449 154v2M536 143v1M536 146v1M536 148v7M536 156v1M536 159v1"/>
<path d="M659 143v1M659 146v1M659 148v7M659 156v1M659 159v1M111 180v1M116 171h-5v7M117 171h1M119 171h2M122 171h7M130 171h1M132 171h1"/>
<path d="M135 171h4v7M139 180v1M205 160v7M205 168v1M205 170v2M205 173v7M220 160v7M220 168v1M220 170v2M220 173v7M322 162h1M324 162h1"/>
<path d="M327 162h6M335 162h1M337 162h1M340 162h6M347 162h2M350 162h1M352 162h7M360 162h2M363 162h1M365 162h7M373 162h1M376 162h1"/>
<path d="M378 162h7M386 162h1M389 162h1M391 162h7M399 162h1M401 162h2M404 162h7M412 162h1M414 162h2M417 162h7M425 162h1M427 162h1"/>
<path d="M430 162h6M438 162h1M440 162h1M536 161v7M536 169v1M536 171v2M536 174v7M659 161v7M659 169v1M659 171v2M659 174v7M111 182v1"/>
<path d="M111 185v6M111 193v1M111 195v1M111 197v7M139 182v1M139 185v6M139 193v1M139 195v1M139 197v7M205 181v1M205 183v2M205 186v6"/>
<path d="M205 194v1M205 196v1M205 199v6M220 181v1M220 183v2M220 186v6M220 194v1M220 196v1M220 199v6M536 182v1M536 184v2M536 187v6"/>
<path d="M536 195v1M536 197v1M536 200v6M659 182v1M659 184v2M659 187v6M659 195v1M659 197v1M659 200v6M111 205v2M111 208v1M111 210v7"/>
<path d="M111 218v2M139 205v2M139 208v1M139 210v7M139 218v2M205 207v1M205 209v1M205 212v6M205 219v2M220 207v1M220 209v1M220 212v6"/>
<path d="M220 219v2M536 208v1M536 210v1M536 213v6M659 208v1M659 210v1M659 213v6M111 221v1M111 223v7M111 231v1M111 234v1M111 236v7"/>
<path d="M139 221v1M139 223v7M139 231v1M139 234v1M139 236v7M205 222v1M205 224v7M205 232v2M205 235v1M205 237v7M220 222v1M220 224v7"/>
<path d="M220 232v2M220 235v1M220 237v7M536 220v2M536 223v1M536 225v7M536 233v2M536 236v1M536 238v7M659 220v2M659 223v1M659 225v7"/>
<path d="M659 233v2M659 236v1M659 238v7M111 244v1M111 247v1M111 249v7M111 257v1M111 259v2M139 244v1M139 247v1M139 249v7M139 257v1"/>
<path d="M139 259v2M205 245v1M205 248v1M205 250v7M205 258v1M220 245v1M220 248v1M220 250v7M220 258v1M536 246v1M536 249v1M536 251v7"/>
<path d="M536 259v1M659 246v1M659 249v1M659 251v7M659 259v1M111 262v7M111 270v1M111 272v2M111 275v6M139 262v7M139 270v1M139 272v2"/>
<path d="M139 275v6M205 261v1M205 263v7M205 271v1M205 273v2M205 276v7M220 261v1M220 263v7M220 271v1M220 273v2M220 276v7M536 262v1"/>
<path d="M536 264v7M536 272v1M536 274v2M536 277v7M659 262v1M659 264v7M659 272v1M659 274v2M659 277v7M111 283v1M111 285v1M111 288v6"/>
<path d="M111 296v1M111 298v1M139 283v1M139 285v1M139 288v6M139 296v1M139 298v1M205 284v1M205 286v2M205 289v6M205 297v1M205 299v1"/>
<path d="M220 284v1M220 286v2M220 289v6M220 297v1M220 299v1M536 285v1M536 287v2M536 290v7M536 298v1M659 285v1M659 287v2M659 290v7"/>
<path d="M659 298v1M111 301v6M111 308v2M111 311v1M111 313v7M139 301v6M139 308v2M139 311v1M139 313v7M205 302v6M205 310v1M205 312v1"/>
<path d="M205 315v6M220 302v6M220 310v1M220 312v1M220 315v6M536 300v1M536 303v6M536 311v1M536 313v1M536 316v6M659 300v1M659 303v6"/>
<path d="M659 311v1M659 313v1M659 316v6M111 321v2M111 324v1M111 326v7M111 334v1M111 337v1M111 339v7M139 321v2M139 324v1M139 326v7"/>
<path d="M139 334v1M139 337v1M139 339v7M205 322v2M205 325v1M205 327v7M205 335v2M205 338v1M220 322v2M220 325v1M220 327v7M220 335v2"/>
<path d="M220 338v1M536 324v1M536 326v1M536 329v6M536 336v2M536 339v1M659 324v1M659 326v1M659 329v6M659 336v2M659 339v1M111 347v1"/>
<path d="M111 350v1M111 352v7M111 360v1M139 347v1M139 350v1M139 352v7M139 360v1M205 340v7M205 348v1M205 351v1M205 353v7M220 340v7"/>
<path d="M220 348v1M220 351v1M220 353v7M536 341v7M536 349v2M536 352v1M536 354v7M659 341v7M659 349v2M659 352v1M659 354v7M111 365v8h5"/>
<path d="M111 362v2M117 373h1M119 373h2M122 373h7M130 373h1M132 373h1M139 365v8h-4M139 362v2M205 379v5h4M205 361v1M205 364v1M205 366v7"/>
<path d="M205 374v1M205 376v2M220 379v5h-5M220 361v1M220 364v1M220 366v7M220 374v1M220 376v2M319 372v1M319 374v1M319 377v6M328 367h-9v3"/>
<path d="M330 367h1M332 367h1M335 367h6M343 367h1M345 367h1M348 367h6M356 367h1M358 367h1M360 367h7M368 367h2M371 367h1M373 367h7"/>
<path d="M381 367h2M384 367h1M386 367h7M394 367h1M397 367h1M399 367h7M407 367h1M410 367h1M412 367h7M420 367h1M422 367h2M425 367h10v3"/>
<path d="M435 372v1M435 374v1M435 377v6M536 367v8h7M536 362v1M536 365v1M544 375h1M546 375h2M549 375h6M557 375h1M559 375h1M562 375h6"/>
<path d="M570 375h1M572 375h1M575 375h6M582 375h2M585 375h1M587 375h7M595 375h2M598 375h1M600 375h7M608 375h1M611 375h1M613 375h7"/>
<path d="M621 375h1M624 375h1M626 375h7M634 375h1M636 375h2M639 375h7M647 375h1M649 375h2M659 367v8h-7M659 362v1M659 365v1M210 384h2"/>
<path d="M213 384h1M319 390v3h9M319 385v1M319 387v1M330 393h1M332 393h1M335 393h6M343 393h1M345 393h1M348 393h6M356 393h1M358 393h1"/>
<path d="M360 393h7M368 393h2M371 393h1M373 393h7M381 393h2M384 393h1M386 393h7M394 393h1M397 393h1M399 393h7M407 393h1M410 393h1"/>
<path d="M412 393h7M420 393h1M422 393h2M435 390v3h-10M435 385v1M435 387v1M690 455h-4v6h4M691 455h1"/>
</g>
<!-- layer: TOS_K1 -->
<g fill="none" stroke="#000" stroke-width=".6">
<path d="M622 59l3 6h-7zM611 216l3 6h-7z"/>
<circle cx="416" cy="180" r="4"/>
<circle cx="635" cy="286" r="4"/>
<circle cx="347" cy="345" r="4"/>
<circle cx="559" cy="391" r="4"/>
<circle cx="587" cy="390" r="4"/>
<circle cx="219" cy="402" r="4"/>
</g>
<!-- layer: TOS_K2 -->
<g fill="none" stroke="#000" stroke-width=".6">
<path d="M333 119l-2 1M335 118h-1M338 117l-1 1M340 118h1M342 119l2 1M329 123v2M329 126l1 2M331 121l-1 1M331 129l1 1M333 131h1M335 132h2M340 132h-2"/>
<path d="M343 130l-2 1M344 121l1 1M345 129l-1 1M346 123v2M346 126l-1 1M580 169l-1 2M580 172v2M581 166l-1 2M581 175l1 1M583 164l-2 1M583 177l1 1M585 163l-1 1"/>
<path d="M585 178h2M588 163h-2M589 163l2 1M590 178h-2M592 164l1 1M592 177l-1 1M594 166l1 2M594 175l-1 1M595 169v2M595 172v1M543 259l-1 1M546 259h-2"/>
<path d="M547 259l2 1M537 265v1M537 268l1 1M538 262v2M538 270l2 1M541 260l-2 1M541 272l1 1M543 273h2M548 273h-2M550 260l1 1M550 272l-1 1M552 262l1 2"/>
<path d="M552 270l-1 1M553 265l1 1M554 267l-1 2M579 339l-1 1M581 336l-2 2M583 335h-2M586 333l-2 1M588 333h-1M590 333l1 1M592 334l2 1M595 336l1 1M596 339l1 1"/>
<path d="M578 342v1M578 344v2M579 347l1 2M581 350l1 1M583 352h1M586 353h1M590 353h-2M593 351l-2 1M595 350l-1 1M597 347l-1 2M597 341l1 2M597 344v2"/>
</g>
<!-- layer: TOS_M1 -->
<path d="M762 91l4 7h-8zM352 155h15M211 370h5v11h-5zM212 366h3v4h-3z" fill="none" stroke="#000" stroke-width=".6"/>
<g fill="#000">
<path d="M789 464v2h1h1l-2 1-1 2h3v1l-2-1h-1l1-2z"/>
<path d="M730 458l1 1-1 1zM727 457h3h-1v4h-1v-1h1v-3h-2zM727 455h3v1h-3zM728 458l-1 2z"/>
<path d="M732 456h2v-1v1h1h-1v3l-1 2 1-2h-1v-1l1-2-2 1zM733 458a.5 .5 0 0 0 1 0 .5 .5 0 0 0-1 0z"/>
<path d="M737 459l1 1-1 1v-1zM737 460a.5 .5 0 0 0 1 0 .5 .5 0 0 0-1 0z"/>
<path d="M775 464h2v2h-1l1-2h-1v2h1v2h-2v-2l1-2h-1zM775 468v2zM774 468v2zM776 468v1v1zM777 468v2zM774 464v2h1v-2zM774 466v1h1v-1zM776 467h1zM774 464h1v4h-1z"/>
<path d="M780 465l1-1 1 2v2l-1 2v-1l1-1v-2l-2-1h1l-1 3-1 1v-2zM780 465l-1 2 1 1v-3z"/>
<path d="M784 467v1l3 1h-3zM784 465h2h-2z"/>
<path d="M792 468l1 1v1l-1-1zM792 469a.5 .5 0 0 0 1 0 .5 .5 0 0 0-1 0z"/>
</g>
<g fill="#fff">
<path d="M542 542h9v8h-9z" fill-rule="evenodd"/>
<path d="M335 370h8v6h-8z" fill-rule="evenodd"/>
<path d="M403 146h16v12h-16z" fill-rule="evenodd"/>
<path d="M607 216h8v7h-8z" fill-rule="evenodd"/>
<path d="M618 59h8v7h-8z" fill-rule="evenodd"/>
<path d="M758 91h8v7h-8z" fill-rule="evenodd"/>
<path d="M542 531h9v8h-9z" fill-rule="evenodd"/>
</g>
<text font-size="12.1" x="729" y="568">H453U10001</text>
<g font-size="8.1">
<text x="440" y="364">埋込沓摺</text>
<text x="437" y="397">溝フタ</text>
<text x="713" y="556">ライン枠 アッセンブリ図</text>
</g>
<g font-size="7.1">
<text x="415" y="183">2</text>
<text x="634" y="288">6</text>
<text x="346" y="348">4</text>
<text x="558" y="393">3</text>
<text x="585" y="393">1</text>
<text x="218" y="404">5</text>
<text x="675" y="460">注)1.</text>
<text x="694" y="460">は別梱包を示す。</text>
<text x="675" y="469">注)2.各部詳細に関しては下記に示す図面を参照のこと。</text>
</g>
<g font-size="6.4">
<text x="787" y="23">部品コード</text>
<text x="782" y="30">MAN919</text>
<text x="782" y="37">MZC104</text>
<text x="782" y="44">MZC105</text>
<text x="782" y="51">MZB860</text>
<text x="782" y="58">MZB760</text>
<text x="782" y="65">MAN945</text>
<text x="566" y="537">22/08/31</text>
<text x="585" y="537">車文華</text>
<text x="610" y="537">TJ-2544 色追加</text>
<text x="566" y="547">18/06/06</text>
<text x="583" y="548">井上裕貴</text>
<text x="610" y="548">TJ-0921 ﾁﾗｼ追加</text>
<text x="566" y="558">18/03/09</text>
<text x="583" y="558">井上裕貴</text>
<text x="610" y="558">TJ-0790 新規出図</text>
</g>
<g font-size="6">
<text x="626" y="23">番号</text>
<text x="651" y="23">部品名</text>
<text x="683" y="23">枠区分</text>
<text x="705" y="23">員数</text>
<text x="725" y="23">基本寸法</text>
<text x="756" y="23">切断寸法</text>
<text x="630" y="30">1</text>
<text x="653" y="30">取説</text>
<text x="682" y="30">縦枠セット</text>
<text x="709" y="30">1</text>
<text x="734" y="30">-</text>
<text x="764" y="30">-</text>
<text x="630" y="37">2</text>
<text x="650" y="37">部品セット</text>
<text x="682" y="37">上枠セット</text>
<text x="709" y="37">1</text>
<text x="734" y="37">-</text>
<text x="764" y="37">-</text>
<text x="630" y="43">3</text>
<text x="650" y="43">部品セット</text>
<text x="682" y="43">縦枠セット</text>
<text x="709" y="43">1</text>
<text x="734" y="43">-</text>
<text x="764" y="43">-</text>
<text x="630" y="50">4</text>
<text x="647" y="50">部品セット（下枠）</text>
<text x="685" y="50">下枠</text>
<text x="709" y="50">1</text>
<text x="734" y="50">-</text>
<text x="764" y="50">-</text>
<text x="630" y="57">5</text>
<text x="651" y="57">接着剤</text>
<text x="683" y="57">見切縁</text>
<text x="709" y="57">1</text>
<text x="734" y="57">-</text>
<text x="764" y="57">-</text>
<text x="630" y="64">6</text>
<text x="650" y="64">施工チラシ</text>
<text x="682" y="64">縦枠セット</text>
<text x="709" y="64">1</text>
<text x="734" y="64">-</text>
<text x="764" y="64">-</text>
<text x="782" y="83">タイプ名</text>
<text x="782" y="90">TH_埋込下枠</text>
<text x="780" y="97">TH_埋込下枠_23</text>
<text x="313" y="103">Ｂ部</text>
<text x="159" y="129">入隅用スペーサー</text>
<text x="97" y="150">縦用戸当り</text>
<text x="354" y="153">上枠</text>
<text x="611" y="155">Ａ部</text>
<text x="77" y="163">縦用戸当り</text>
<text x="499" y="203">戸先側縦枠</text>
<text x="601" y="203">戸尻側縦枠</text>
<text x="522" y="286">Ｂ部</text>
<text x="608" y="319">Ａ部</text>
<text x="284" y="365">埋込沓摺</text>
<text x="75" y="382">上用戸当り</text>
<text x="292" y="397">溝フタ</text>
<text x="682" y="483">項目</text>
<text x="782" y="483">図番</text>
<text x="652" y="492">A</text>
<text x="666" y="492">丁番裏板、縦枠上部ピース取付要領</text>
<text x="772" y="492">H453U10002</text>
<text x="684" y="500">ﾛｯﾄNO.ﾗﾍﾞﾙ貼付要領</text>
<text x="772" y="500">H453U10003</text>
<text x="651" y="504">B</text>
<text x="686" y="508">ｽﾄﾗｲｸ受け取付要領</text>
<text x="772" y="508">H453U10004</text>
<text x="682" y="539">18/02/19</text>
<text x="713" y="549">H453 18ラフィス 標準ドア</text>
</g>
<g font-size="5">
<text x="713" y="538">中野</text>
<text x="727" y="576">承認日：2022/08/29</text>
</g>
<g font-size="3.4">
<text x="734" y="538">鈴木荘右</text>
<text x="774" y="538">井上裕貴</text>
<text x="796" y="538">井上裕貴</text>
</g>
<g font-size="3">
<text x="553" y="539">-1</text>
<text x="553" y="549">-2</text>
</g>
</svg>
